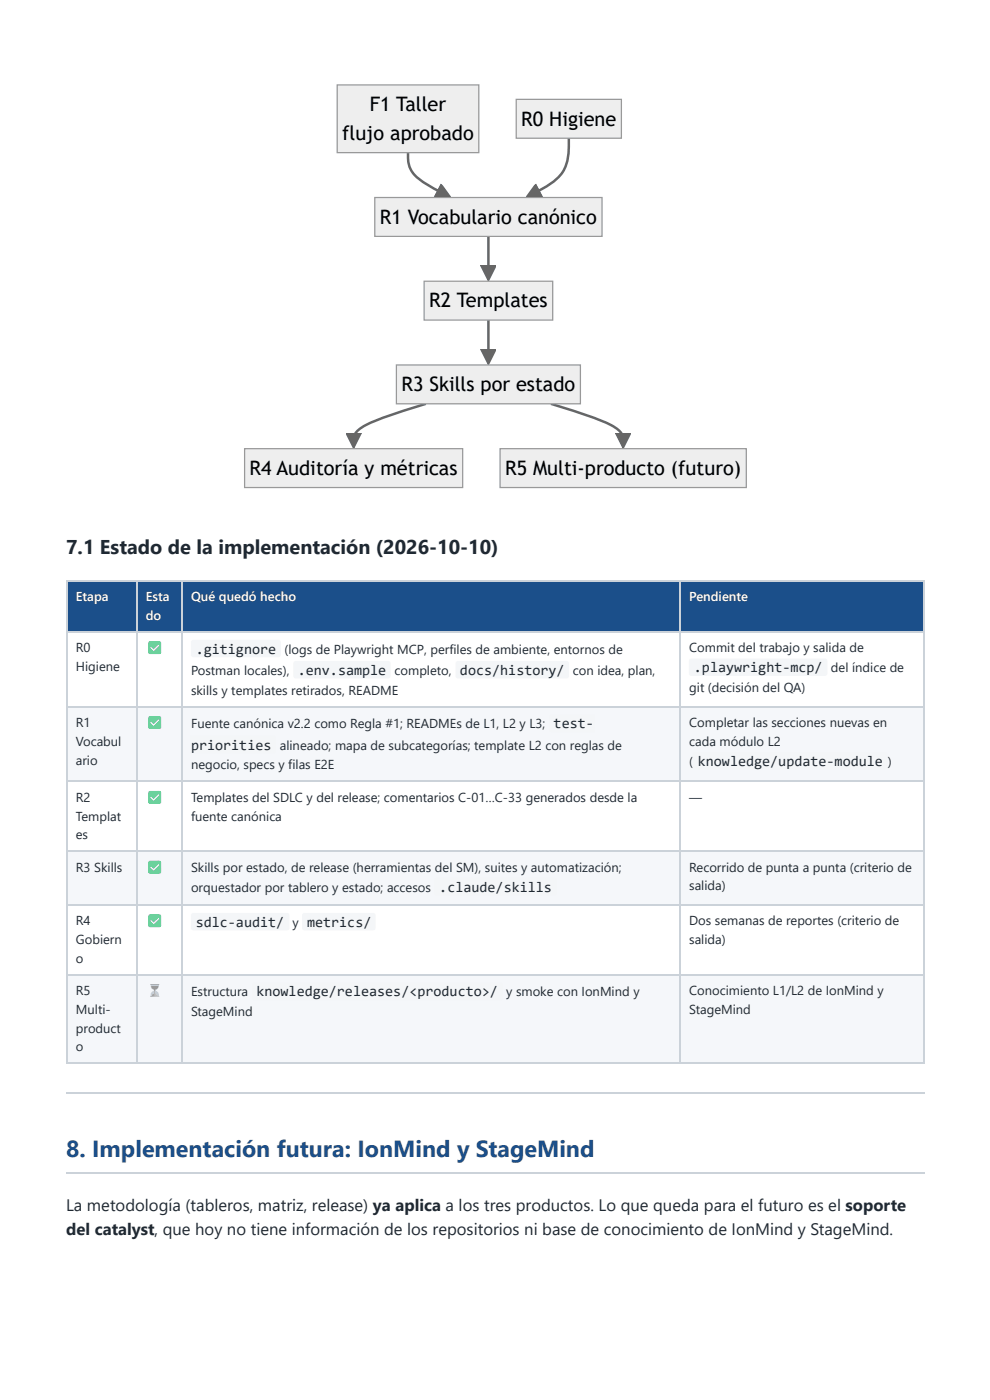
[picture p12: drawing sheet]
<svg xmlns="http://www.w3.org/2000/svg" width="210mm" height="297mm" viewBox="0 0 210 297" stroke-linecap="round" stroke-linejoin="round" font-family="sans-serif">
<g fill="#1b4f8a">
<path d="M14.3 123.3h14.8v10.8h-14.8z"/>
<path d="M29.1 123.3h9.5v10.8h-9.5z"/>
<path d="M38.6 123.3h105.6v10.8h-105.6z"/>
<path d="M144.2 123.3h51.9v10.8h-51.9z"/>
</g>
<g fill="#f5f7fa">
<path d="M14.3 150h14.8v15.6h-14.8z"/>
<path d="M29.1 150h9.5v15.6h-9.5z"/>
<path d="M38.6 150h105.6v15.6h-105.6z"/>
<path d="M144.2 150h51.9v15.6h-51.9z"/>
<path d="M14.3 180.4h14.8v11.4h-14.8z"/>
<path d="M29.1 180.4h9.5v11.4h-9.5z"/>
<path d="M38.6 180.4h105.6v11.4h-105.6z"/>
<path d="M144.2 180.4h51.9v11.4h-51.9z"/>
<path d="M14.3 206.6h14.8v19.1h-14.8z"/>
<path d="M29.1 206.6h9.5v19.1h-9.5z"/>
<path d="M38.6 206.6h105.6v19.1h-105.6z"/>
<path d="M144.2 206.6h51.9v19.1h-51.9z"/>
</g>
<g fill="none" stroke="#cbd2d9" stroke-width=".26">
<path d="M14 123.2h182.1M14 134h182.1M14.2 123v102.7M29 123v102.7M38.5 123v102.7M144.1 123v102.7M195.9 123v102.7M14 149.9h182.1M14 165.8h182.1M14 180.6h182.1M14 192h182.1M14 206.8h182.1"/>
<path d="M14 225.6h182.1M14 231.9h182.1M14 248.8h182.1"/>
</g>
<path d="M86.5 32.4a6.1 6.1 0 0 0 3.2 6.2l4.7 2.7" fill="none" stroke="#666" stroke-width=".53"/>
<g fill="#666">
<path d="M93.4 39l2.1 2.8h-3.5z"/>
<path d="M93.5 39.3l.3-.2 .1 .3-.2 .2zM93.7 39.6l.2-.2 .2 .2-.2 .2zM93.9 39.8l.2-.2 .2 .3-.2 .2zM94.1 40.1l.2-.2 .2 .3-.3 .1zM94.2 40.3l.3-.1 .2 .2-.3 .2zM94.4 40.6l.3-.2 .2 .3-.3 .2zM94.6 40.9l.3-.2 .2 .2-.3 .2zM94.8 41.1l.3-.2 .1 .3-.2 .2zM95 41.4l.2-.2 .2 .2-.2 .2zM95.2 41.6l.2-.2 .2 .3-.2 .2zM95.3 41.7h.2l-.1 .2 .2-.2 .2 .3h-.5zM94.9 41.7h.4v.3h-.4zM94.6 41.7h.3v.3h-.3zM94.3 41.7h.3v.3h-.3zM94 41.7h.3v.3h-.3zM93.7 41.7h.3v.3h-.3zM93.4 41.6l.3 .1v.3h-.3zM93 41.6h.4v.4h-.4zM92.7 41.6h.3v.4h-.3zM92.4 41.6h.3v.4l-.3-.1zM92.1 41.6h.3v.3h-.3zM91.9 41.5l.3 .2-.1 .2-.1-.3h.1v.3h-.2zM92.1 41.2l.3 .2-.2 .3-.3-.2zM92.2 41l.3 .1-.1 .3-.3-.2zM92.4 40.7l.2 .1-.1 .3-.3-.1zM92.5 40.4l.3 .2-.2 .2-.2-.1zM92.7 40.1l.2 .2-.1 .3-.3-.2zM92.8 39.8l.3 .2-.2 .3-.2-.2zM93 39.6l.2 .1-.1 .3-.3-.2zM93.1 39.3l.3 .1-.2 .3-.2-.1zM93.2 39l.3 .1-.1 .3-.3-.1zM93.2 39l.2-.1 .4 .2-.3 .2-.2-.2 .3-.1-.1 .1z"/>
</g>
<path d="M120.6 29.3a13.2 13.2 0 0 1-1.3 7.2 16.4 16.4 0 0 1-6.6 4.8" fill="none" stroke="#666" stroke-width=".53"/>
<g fill="#666">
<path d="M113.7 39l1.4 2.8h-3.5z"/>
<path d="M114.5 41.6h.3v.3l-.3 .1zM114.2 41.6h.3v.4h-.3zM113.9 41.6h.3v.4h-.3zM113.5 41.7l.4-.1v.4h-.4zM113.2 41.7h.3v.3h-.3zM112.9 41.7h.3v.3h-.3zM112.6 41.7h.3v.3h-.3zM112.3 41.7h.3v.3h-.3zM111.9 41.7h.4v.3h-.3zM111.6 41.7h.3l.1 .3h-.4zM111.6 41.5l.3 .2-.2 .2-.1-.2v.3h-.3zM111.8 41.3l.2 .2-.1 .2-.3-.2zM112 41l.2 .2-.2 .3-.2-.2zM112.2 40.8l.2 .2-.2 .2-.2-.2zM112.3 40.5l.3 .2-.2 .3-.2-.2zM112.5 40.3l.3 .1-.2 .3-.3-.2zM112.7 40l.3 .2-.2 .2-.3-.1zM112.9 39.7l.3 .2-.2 .3-.3-.2zM113.1 39.5l.2 .2-.1 .2-.3-.2zM113.3 39.2l.2 .2-.2 .3-.2-.2zM113.5 39l.2 .2-.2 .2-.2-.2zM113.5 39l.4 .1-.3 .1-.1-.2 .3 .1-.1 .1zM113.6 39.2l.3-.1 .1 .3-.2 .1zM113.8 39.5l.2-.1 .2 .2-.3 .2zM113.9 39.8l.3-.2 .1 .3-.2 .2zM114.1 40.1l.2-.2 .2 .3-.3 .1zM114.2 40.3l.3-.1 .1 .3-.3 .1zM114.3 40.6l.3-.1 .2 .3-.3 .1zM114.5 40.9l.3-.1 .1 .2-.3 .2zM114.6 41.2l.3-.2 .2 .3-.3 .2zM114.8 41.5l.3-.2 .1 .3-.3 .2zM114.8 41.6h.3l-.1 .3 .2-.3v.3h-.4z"/>
</g>
<path d="M103.5 50.1v8.2" fill="none" stroke="#666" stroke-width=".53"/>
<g fill="#666">
<path d="M102 56.4h3.1l-1.6 3.1z"/>
<path d="M104.8 56.6l.3 .1-.1 .3-.3-.1zM104.7 56.9l.3 .1-.2 .3-.2-.2zM104.6 57.1l.2 .2-.1 .3-.3-.2zM104.4 57.4l.3 .2-.1 .2-.3-.1zM104.3 57.7l.3 .1-.2 .3-.3-.1zM104.1 58l.3 .1-.1 .3-.3-.1zM104 58.3l.3 .1-.2 .3-.2-.1zM103.9 58.6l.2 .1-.1 .3-.3-.2zM103.7 58.8l.3 .2-.1 .3-.3-.2zM103.6 59.1l.3 .2-.2 .3-.3-.2zM103.3 59.4l.3-.2 .1 .3h-.3l.3 .1zM103.1 59.1l.3-.2 .2 .3-.3 .2zM103 58.8l.3-.1 .1 .2-.3 .2zM102.9 58.5l.2-.1 .2 .3-.3 .1zM102.7 58.2l.3-.1 .1 .3-.2 .1zM102.6 58l.3-.2 .1 .3-.3 .1zM102.4 57.7l.3-.2 .2 .3-.3 .2zM102.3 57.4l.3-.2 .1 .3-.3 .2zM102.2 57.1l.2-.1 .2 .2-.3 .2zM102 56.8l.3-.1 .1 .3-.2 .1zM101.9 56.5l.3-.1 .1 .3-.3 .1zM101.9 56.3h.3v.2h-.2l.1-.2-.2 .2zM102.2 56.3h.3v.2h-.3zM102.5 56.3h.3v.2h-.3zM102.8 56.3h.3v.2h-.3zM103.1 56.3h.3v.2h-.3zM103.4 56.3h.4v.2h-.4zM103.8 56.3h.3v.2h-.3zM104.1 56.3h.3v.2h-.3zM104.4 56.3h.3v.2h-.3zM104.7 56.3h.3v.2h-.3zM105 56.3l.1 .2-.1-.2h.2l-.1 .4-.3-.1z"/>
</g>
<path d="M103.5 67.9v8.1" fill="none" stroke="#666" stroke-width=".53"/>
<g fill="#666">
<path d="M102 74.1h3.1l-1.6 3.2z"/>
<path d="M104.8 74.3l.3 .2-.1 .3-.3-.2zM104.7 74.6l.3 .2-.2 .2-.2-.1zM104.6 74.9l.2 .1-.1 .3-.3-.1zM104.4 75.2l.3 .1-.1 .3-.3-.1zM104.3 75.5l.3 .1-.2 .3-.3-.1zM104.1 75.8l.3 .1-.1 .3-.3-.2zM104 76l.3 .2-.2 .3-.2-.2zM103.9 76.3l.2 .2-.1 .2-.3-.1zM103.7 76.6l.3 .1-.1 .3-.3-.1zM103.6 76.9l.3 .1-.2 .3-.3-.1zM103.3 77.1l.3-.1 .1 .2h-.3l.3 .1zM103.1 76.8l.3-.1 .2 .3-.3 .1zM103 76.6l.3-.2 .1 .3-.3 .1zM102.9 76.3l.2-.2 .2 .3-.3 .2zM102.7 76l.3-.1 .1 .2-.2 .2zM102.6 75.7l.3-.1 .1 .3-.3 .1zM102.4 75.4l.3-.1 .2 .3-.3 .1zM102.3 75.1l.3-.1 .1 .3-.3 .1zM102.2 74.9l.2-.2 .2 .3-.3 .1zM102 74.6l.3-.2 .1 .3-.2 .2zM101.9 74.3l.3-.1 .1 .2-.3 .2zM101.9 74.1h.3v.2h-.2l.1-.2-.2 .2zM102.2 74.1h.3v.2h-.3zM102.5 74.1h.3v.2h-.3zM102.8 74.1h.3v.2h-.3zM103.1 74.1h.3v.2h-.3zM103.4 74.1h.4v.2h-.4zM103.8 74.1h.3v.2h-.3zM104.1 74.1h.3v.2h-.3zM104.4 74.1h.3v.2h-.3zM104.7 74.1h.3v.2h-.3zM105 74.1l.1 .2-.1-.2h.2l-.1 .4-.3-.2z"/>
</g>
<path d="M90.3 85.7l-4.4 1.3a49.3 49.3 0 0 0-9.3 3.8 2.88 2.88 0 0 0-1.6 3" fill="none" stroke="#666" stroke-width=".53"/>
<g fill="#666">
<path d="M73.4 91.9h3.2l-1.6 3.2z"/>
<path d="M76.3 92.1l.3 .1-.2 .3-.3-.1zM76.1 92.4l.3 .1-.1 .3-.3-.1zM76 92.7l.3 .1-.2 .3-.3-.2zM75.8 92.9l.3 .2-.1 .3-.3-.2zM75.7 93.2l.3 .2-.2 .3-.2-.2zM75.6 93.5l.2 .2-.1 .2-.3-.1zM75.4 93.8l.3 .1-.1 .3-.3-.1zM75.3 94.1l.3 .1-.2 .3-.3-.1zM75.1 94.4l.3 .1-.1 .3-.3-.2zM75 94.6l.3 .2-.2 .3-.2-.2zM74.7 94.9l.3-.1 .1 .2h-.3l.3 .1zM74.6 94.6l.3-.1 .1 .3-.3 .1zM74.4 94.3l.3-.1 .2 .3-.3 .1zM74.3 94l.3-.1 .1 .3-.3 .1zM74.1 93.8l.3-.2 .2 .3-.3 .1zM74 93.5l.3-.2 .1 .3-.3 .2zM73.9 93.2l.2-.2 .2 .3-.3 .2zM73.7 92.9l.3-.1 .1 .2-.2 .2zM73.6 92.6l.3-.1 .1 .3-.3 .1zM73.4 92.3l.3-.1 .2 .3-.3 .1zM73.3 92.1l.3-.2 .1 .3-.3 .1zM73.3 91.8h.3v.2h-.2l.1-.2-.2 .3zM73.6 91.8h.3v.2h-.3zM73.9 91.8h.3v.2h-.3zM74.2 91.8h.3v.2h-.3zM74.5 91.8h.4v.2h-.4zM74.9 91.8h.3v.2h-.3zM75.2 91.8h.3v.2h-.3zM75.5 91.8h.3v.2h-.3zM75.8 91.8h.3v.2h-.3zM76.1 91.8h.3v.2h-.3zM76.4 91.8l.2 .2-.2-.2h.2v.4l-.3-.1z"/>
</g>
<path d="M116.8 85.7l4.4 1.3a49.3 49.3 0 0 1 9.3 3.8 2.88 2.88 0 0 1 1.6 3" fill="none" stroke="#666" stroke-width=".53"/>
<g fill="#666">
<path d="M130.5 91.9h3.2l-1.6 3.2z"/>
<path d="M133.4 92.1l.3 .1-.1 .3-.3-.1zM133.3 92.4l.3 .1-.2 .3-.3-.1zM133.1 92.7l.3 .1-.1 .3-.3-.2zM133 92.9l.3 .2-.2 .3-.2-.2zM132.9 93.2l.2 .2-.1 .3-.3-.2zM132.7 93.5l.3 .2-.1 .2-.3-.1zM132.6 93.8l.3 .1-.2 .3-.3-.1zM132.4 94.1l.3 .1-.1 .3-.3-.1zM132.3 94.4l.3 .1-.2 .3-.3-.2zM132.1 94.6l.3 .2-.1 .3-.3-.2zM131.9 94.9l.2-.1 .2 .2h-.3l.3 .1zM131.7 94.6l.3-.1 .1 .3-.2 .1zM131.6 94.3l.3-.1 .1 .3-.3 .1zM131.4 94l.3-.1 .2 .3-.3 .1zM131.3 93.8l.3-.2 .1 .3-.3 .1zM131.2 93.5l.2-.2 .2 .3-.3 .2zM131 93.2l.3-.2 .1 .3-.2 .2zM130.9 92.9l.3-.1 .1 .2-.3 .2zM130.7 92.6l.3-.1 .2 .3-.3 .1zM130.6 92.3l.3-.1 .1 .3-.3 .1zM130.5 92.1l.2-.2 .2 .3-.3 .1zM130.5 91.8h.2v.2h-.2l.2-.2-.2 .3zM130.7 91.8h.4v.2h-.4zM131.1 91.8h.3v.2h-.3zM131.4 91.8h.3v.2h-.3zM131.7 91.8h.3v.2h-.3zM132 91.8h.3v.2h-.3zM132.3 91.8h.3v.2h-.3zM132.6 91.8h.4v.2h-.4zM133 91.8h.3v.2h-.3zM133.3 91.8h.3v.2h-.3zM133.6 91.8l.1 .2-.1-.2h.2l-.1 .4-.3-.1z"/>
</g>
<path d="M71.5 18h30v14.4h-30z" fill="#eee"/>
<path d="M71.5 18h30v14.4h-30z" fill="none" stroke="#999" stroke-width=".26"/>
<path d="M79.5 41.9h48.1v8.2h-48.1z" fill="#eee"/>
<path d="M79.5 41.9h48.1v8.2h-48.1z" fill="none" stroke="#999" stroke-width=".26"/>
<path d="M109.4 21.1h22.3v8.2h-22.3z" fill="#eee"/>
<path d="M109.4 21.1h22.3v8.2h-22.3z" fill="none" stroke="#999" stroke-width=".26"/>
<path d="M89.9 59.7h27.3v8.2h-27.3z" fill="#eee"/>
<path d="M89.9 59.7h27.3v8.2h-27.3z" fill="none" stroke="#999" stroke-width=".26"/>
<path d="M84 77.4h39.1v8.3h-39.1z" fill="#eee"/>
<path d="M84 77.4h39.1v8.3h-39.1z" fill="none" stroke="#999" stroke-width=".26"/>
<path d="M51.9 95.2h46.2v8.2h-46.2z" fill="#eee"/>
<path d="M51.9 95.2h46.2v8.2h-46.2z" fill="none" stroke="#999" stroke-width=".26"/>
<path d="M106 95.2h52.2v8.2h-52.2z" fill="#eee"/>
<path d="M106 95.2h52.2v8.2h-52.2z" fill="none" stroke="#999" stroke-width=".26"/>
<g fill="#f4f6f8">
<path d="M40.6 135.9l.4-.2h18.1l.4 .5v2.8l-.1 .3-.4 .1h-18.1l-.3-.1-.1-.4v-2.6z"/>
<path d="M62.3 140.4l.4-.2h19.7l.4 .5v2.8l-.1 .3-.4 .1h-19.7l-.3-.1-.1-.4v-2.6z"/>
<path d="M96.7 140.4l.4-.2h23.1l.4 .5v2.8l-.1 .3-.4 .1h-23.1l-.3-.1-.1-.4v-2.6z"/>
<path d="M146.2 139.9l.4-.2h28.4l.4 .4v2.9l-.1 .2-.4 .2h-28.4l-.3-.2-.2-.3v-2.7z"/>
<path d="M116.6 151.8l.3-.2h9.1v3.7h-9.3l-.3-.5v-2.7z"/>
<path d="M40.4 156.1h17.6l.5 .4v2.9l-.2 .3-.4 .1h-17.5z"/>
<path d="M147 159.7l.4-.2h40.2l.3 .1 .2 .4v2.7l-.1 .4-.4 .1h-40.2h-.3l-.2-.4-.1-2.7z"/>
<path d="M92.2 186.4l.4-.1h25l.4 .4v2.8l-.2 .3-.3 .2h-25l-.3-.2-.1-.4v-2.6z"/>
<path d="M40.6 193.8l.4-.1h20l.4 .4v2.9l-.3 .3-.2 .1h-20l-.3-.3-.1-.2v-2.7z"/>
<path d="M64.2 193.8l.4-.1h14.6l.4 .4v2.9l-.2 .3-.3 .1h-14.6l-.4-.3-.1-.2v-2.7z"/>
<path d="M53.6 208.6l.4-.1h52.1l.3 .1 .2 .3v2.8l-.1 .3-.4 .2h-52.1l-.4-.2-.1-.2-.1-2.8z"/>
</g>
<text font-size="4.9" fill="#1b4f8a" x="14" y="245.5">8. Implementación futura: IonMind y StageMind</text>
<g font-size="4.2">
<text x="78.4" y="23.6">F1 Taller</text>
<text x="72.5" y="29.6">flujo aprobado</text>
<text x="110.5" y="26.6">R0 Higiene</text>
<text x="80.5" y="47.5">R1 Vocabulario canónico</text>
<text x="91" y="65.2">R2 Templates</text>
<text x="85.1" y="83">R3 Skills por estado</text>
<text x="52.9" y="100.7">R4 Auditoría y métricas</text>
<text x="107.1" y="100.7">R5 Multi-producto (futuro)</text>
</g>
<text font-size="4.2" fill="#1f2933" x="14" y="117.5">7.1 Estado de la implementación (2026-10-10)</text>
<g font-size="3.5" fill="#1f2933">
<text x="14" y="256.9">La metodología (tableros, matriz, release) ya aplica a los tres productos. Lo que queda para el futuro es el soporte</text>
<text x="14" y="261.9">del catalyst, que hoy no tiene información de los repositorios ni base de conocimiento de IonMind y StageMind.</text>
</g>
<g font-size="3.1" fill="#1f2933">
<text x="41.5" y="138.6">.gitignore</text>
<text x="63.1" y="143.1">.env.sample</text>
<text x="97.5" y="143.1">docs/history/</text>
<text x="147.1" y="142.6">.playwright-mcp/</text>
<text x="117.4" y="154.5">test-</text>
<text x="40.5" y="159">priorities</text>
<text x="147.9" y="162.5">knowledge/update-module</text>
<text x="93.1" y="189.2">.claude/skills</text>
<text x="41.5" y="196.6">sdlc-audit/</text>
<text x="65.1" y="196.6">metrics/</text>
<text x="54.4" y="211.4">knowledge/releases/&lt;producto&gt;/</text>
</g>
<g font-size="2.8" fill="#fff">
<text x="16.1" y="127.5">Etapa</text>
<text x="30.9" y="127.5">Esta</text>
<text x="30.9" y="131.5">do</text>
<text x="40.5" y="127.5">Qué quedó hecho</text>
<text x="146.1" y="127.5">Pendiente</text>
</g>
<g font-size="2.8" fill="#1f2933">
<text x="16.1" y="138.4">R0</text>
<text x="16.1" y="142.3">Higiene</text>
<text x="30.9" y="138.4">✅</text>
<text x="40.5" y="143.1">Postman locales),</text>
<text x="60.3" y="138.6">(logs de Playwright MCP, perfiles de ambiente, entornos de</text>
<text x="83.7" y="143.1">completo,</text>
<text x="121.5" y="143.1">con idea, plan,</text>
<text x="146.1" y="138.4">Commit del trabajo y salida de</text>
<text x="176.2" y="142.6">del índice de</text>
<text x="40.5" y="147.4">skills y templates retirados, README</text>
<text x="146.1" y="146.8">git (decisión del QA)</text>
<text x="16.1" y="154.3">R1</text>
<text x="30.9" y="154.3">✅</text>
<text x="40.5" y="154.5">Fuente canónica v2.2 como Regla #1; READMEs de L1, L2 y L3;</text>
<text x="146.1" y="154.3">Completar las secciones nuevas en</text>
<text x="16.1" y="158.2">Vocabul</text>
<text x="59.3" y="159">alineado; mapa de subcategorías; template L2 con reglas de</text>
<text x="146.1" y="158.2">cada módulo L2</text>
<text x="16.1" y="162.2">ario</text>
<text x="40.5" y="163.2">negocio, specs y filas E2E</text>
<text x="146.1" y="162.5">(</text>
<text x="188.2" y="162.5">)</text>
<text x="16.1" y="170.1">R2</text>
<text x="30.9" y="170.1">✅</text>
<text x="40.5" y="170.1">Templates del SDLC y del release; comentarios C-01…C-33 generados desde la</text>
<text x="146.1" y="170.1">—</text>
<text x="16.1" y="174.1">Templat</text>
<text x="16.1" y="178.1">es</text>
<text x="40.5" y="174.1">fuente canónica</text>
<text x="16.1" y="184.9">R3 Skills</text>
<text x="30.9" y="184.9">✅</text>
<text x="40.5" y="184.9">Skills por estado, de release (herramientas del SM), suites y automatización;</text>
<text x="146.1" y="184.9">Recorrido de punta a punta (criterio de</text>
<text x="40.5" y="189.2">orquestador por tablero y estado; accesos</text>
<text x="146.1" y="188.9">salida)</text>
<text x="16.1" y="196.3">R4</text>
<text x="30.9" y="196.3">✅</text>
<text x="62" y="196.6">y</text>
<text x="146.1" y="196.3">Dos semanas de reportes (criterio de</text>
<text x="16.1" y="200.3">Gobiern</text>
<text x="146.1" y="200.3">salida)</text>
<text x="16.1" y="204.3">o</text>
<text x="16.1" y="211.1">R5</text>
<text x="16.1" y="215.1">Multi-</text>
<text x="30.9" y="211.1">⏳</text>
<text x="40.5" y="211.4">Estructura</text>
<text x="40.5" y="215.6">StageMind</text>
<text x="107.3" y="211.4">y smoke con IonMind y</text>
<text x="146.1" y="211.1">Conocimiento L1/L2 de IonMind y</text>
<text x="146.1" y="215.1">StageMind</text>
<text x="16.1" y="219.1">product</text>
<text x="16.1" y="223">o</text>
</g>
</svg>
